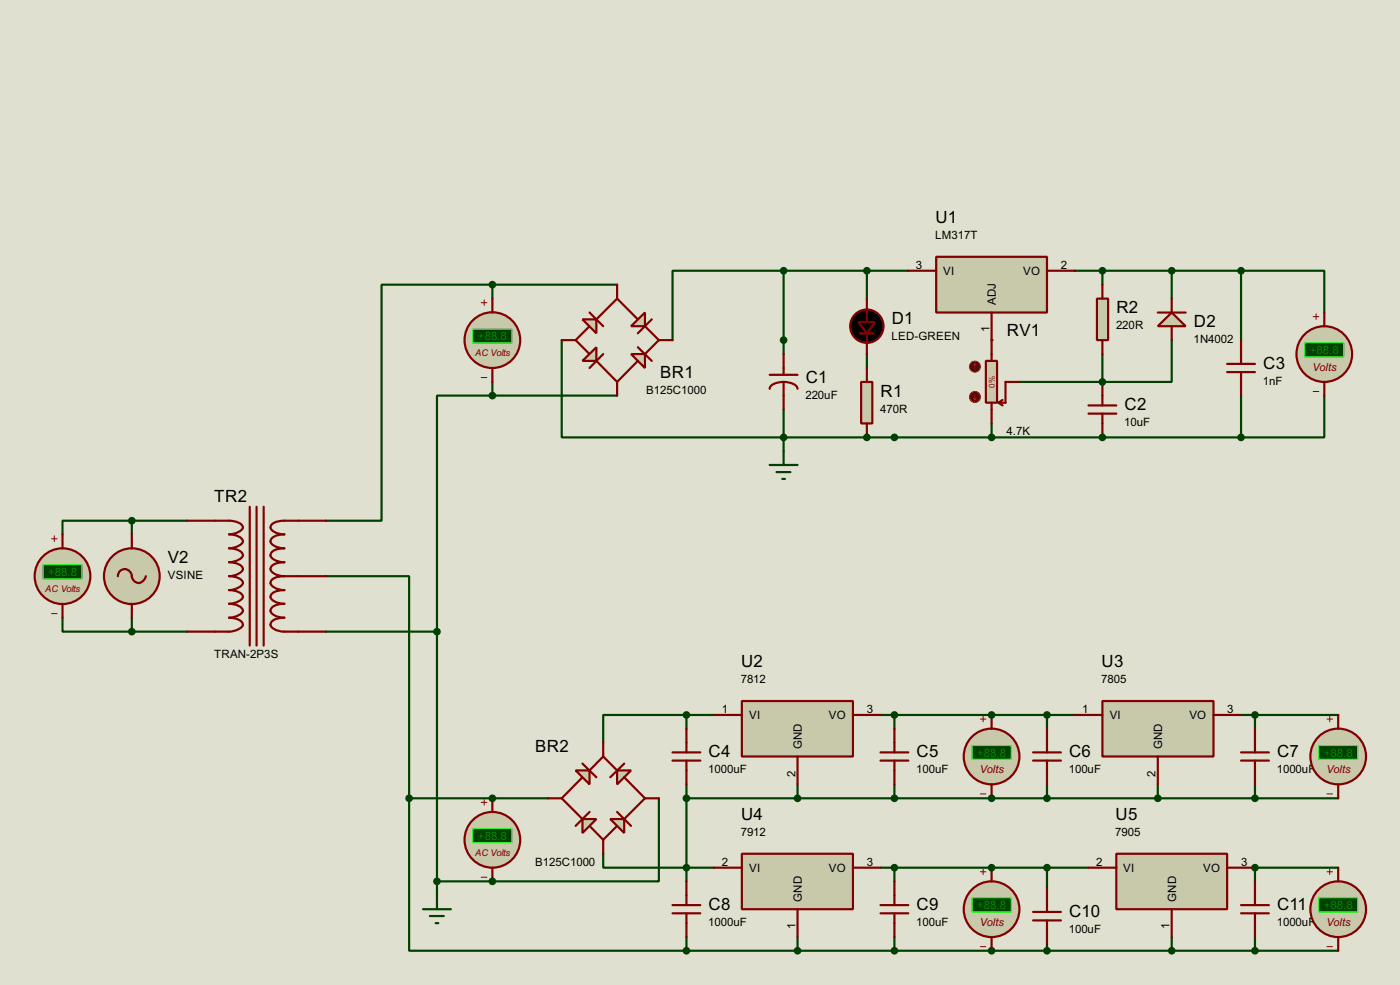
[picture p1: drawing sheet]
<svg xmlns="http://www.w3.org/2000/svg" width="256mm" height="180mm" viewBox="0 0 256 180" stroke-linecap="round" stroke-linejoin="round" font-family="sans-serif">
<path d="M0 0h256.5v180.3h-256.5z" fill="#e0e0d0"/>
<path d="M143.6 62.3v2.5" fill="none" stroke="#004000" stroke-width=".4"/>
<circle cx="158.8" cy="80.1" r=".2" fill="#004000"/>
<path d="M166.4 49.6h-7.6v5.1M102.9 62.3v17.8h55.9M143.6 75v7.6M158.8 64.8v2.6" fill="none" stroke="#004000" stroke-width=".4"/>
<circle cx="181.7" cy="62.3" r=".2" fill="#004000"/>
<path d="M181.7 77.5v2.6" fill="none" stroke="#004000" stroke-width=".4"/>
<circle cx="202" cy="80.1" r=".2" fill="#004000"/>
<path d="M186.7 69.9h15.3M181.7 80.1h20.3" fill="none" stroke="#004000" stroke-width=".4"/>
<circle cx="202" cy="69.9" r=".2" fill="#004000"/>
<g fill="none" stroke="#004000" stroke-width=".4">
<path d="M113.1 52.1h-22.9v2.6M196.9 49.6h17.8v5.1M202 49.6v2.5M214.7 62.3v7.6h-12.7v-5.1M158.8 80.1h22.9M125.8 130.9h-15.3v5M125.8 130.9v2.5M125.8 130.9h5.1M191.8 130.9v2.5M229.9 130.9v2.5M110.5 156.3v2.5h20.4M125.8 143.6v17.7"/>
<path d="M146.1 143.6v2.5h-20.3M191.8 143.6v2.5h20.3M229.9 158.8v2.5M214.7 171.5v2.5"/>
</g>
<circle cx="229.9" cy="158.8" r=".2" fill="#004000"/>
<path d="M143.6 49.6h-20.4v12.7M143.6 49.6h15.2M143.6 49.6v12.7M229.9 158.8h15.3M214.7 174h30.5M229.9 171.5v2.5" fill="none" stroke="#004000" stroke-width=".4"/>
<circle cx="181.7" cy="130.9" r=".2" fill="#004000"/>
<path d="M181.7 130.9h10.1" fill="none" stroke="#004000" stroke-width=".4"/>
<circle cx="181.7" cy="146.1" r=".2" fill="#004000"/>
<path d="M161.3 130.9h20.4M163.9 130.9v2.5M229.9 130.9h15.3M146.1 146.1h45.7M163.9 143.6v2.5M212.1 146.1h33.1M229.9 143.6v2.5" fill="none" stroke="#004000" stroke-width=".4"/>
<g fill="#004000">
<circle cx="181.7" cy="158.8" r=".2"/>
<circle cx="181.7" cy="174" r=".2"/>
</g>
<path d="M90.2 69.9v2.5h22.9M59.7 105.5h15.3v68.5h50.8M161.3 158.8h38.1M163.9 158.8v2.5M191.8 158.8v3.8M125.8 174h88.9M125.8 171.5v2.5M146.1 171.5v2.5M163.9 171.5v2.5M191.8 172.8v1.2" fill="none" stroke="#004000" stroke-width=".4"/>
<circle cx="90.2" cy="146.1" r=".2" fill="#004000"/>
<path d="M75 146.1h25.4M120.7 146.1v15.2h-30.5" fill="none" stroke="#004000" stroke-width=".4"/>
<circle cx="90.2" cy="161.3" r=".2" fill="#004000"/>
<g fill="none" stroke="#004000" stroke-width=".4">
<path d="M90.2 52.1h-20.3v43.2h-10.2M214.7 49.6h12.7M227.4 49.6h15.2v7.6M227.4 49.6v12.7M90.2 72.4h-10.1v43.2M227.4 72.4v7.7M242.6 72.4v7.7h-15.2M24.2 95.3h-12.7v2.5M24.2 95.3v2.5M24.2 95.3h10.1M202 80.1h25.4M11.5 113.1v2.5h12.7"/>
<path d="M24.2 113.1v2.5M24.2 115.6h10.1M59.7 115.6h20.4M80.1 115.6v48.3M191.8 130.9h5.1M227.4 130.9h2.5M212.1 143.6v2.5M80.1 161.3h10.1"/>
</g>
<path d="M115.6 64.8h2.6v2.6z" fill="#c8c8aa" stroke="#800000" stroke-width=".4"/>
<path d="M108 57.2l2.5 2.5M108 59.7l-2.5 2.6 2.5 2.5M109.3 58.5l3.8-3.8 3.8 3.8M118.2 59.7l2.5 2.6-2.5 2.5M119.4 58.5l-2.5 2.5M109.3 66.1l3.8 3.8 3.8-3.8M110.5 64.8l-2.5 2.6M116.9 63.6l2.5 2.5" fill="none" stroke="#800000" stroke-width=".4"/>
<g fill="#c8c8aa" stroke="#800000" stroke-width=".4">
<path d="M106.7 58.5h2.6v2.5z"/>
<path d="M115.6 59.7l2.6-2.5v2.5z"/>
<path d="M106.7 66.1l2.6-2.5v2.5z"/>
</g>
<path d="M113.1 52.1v2.6M102.9 62.3h2.6M113.1 69.9v2.5M120.7 62.3h2.5M141 68.6h5.1M143.6 69.9a3.3 3.3 0 0 1 2.4 .9l.1 .4M143.6 69.9a3.2 3.2 0 0 0-2.5 .9l-.1 .4M143.6 64.8v3.8M143.6 69.9v5.1" fill="none" stroke="#800000" stroke-width=".4"/>
<circle cx="143.5" cy="62.3" r=".5" fill="#004000" stroke="#004000" stroke-width=".4"/>
<path d="M157.8 69.9h2v7.6h-2z" fill="#c8c8aa" stroke="#800000" stroke-width=".4"/>
<path d="M158.8 54.7v4.3M157.5 61h2.6M158.8 61v3.8M158.8 67.4v2.5M158.8 77.5v2.6" fill="none" stroke="#800000" stroke-width=".4"/>
<g fill="#004000" stroke="#004000" stroke-width=".4">
<circle cx="158.8" cy="80.1" r=".5"/>
<circle cx="143.5" cy="80.1" r=".5"/>
<circle cx="158.8" cy="49.6" r=".5"/>
</g>
<g fill="#000" stroke="#800000" stroke-width=".4">
<path d="M157.3 59h3l-1.5 2z"/>
<circle cx="158.8" cy="59.7" r="3.1"/>
</g>
<path d="M141 85.1h5.1M142.3 86.4h2.5M143.3 87.7h.5M143.6 82.6v2.5" fill="none" stroke="#004000" stroke-width=".4"/>
<path d="M180.6 66.1h2.1v7.6h-2.1z" fill="#c8c8aa" stroke="#800000" stroke-width=".4"/>
<path d="M181.7 62.3v3.8M181.7 73.7v3.8M182.9 73.7l.8 .5M183.7 73.2l-.8 .5M186.7 69.9h-2.5v3.8h-1.3" fill="none" stroke="#800000" stroke-width=".4"/>
<circle cx="178.6" cy="67.1" r="1" fill="#400000" stroke="#f00" stroke-width=".2"/>
<path d="M178.6 66.6l-.2 .3M178.6 66.6l.3 .3M178.6 66.6v1" fill="none" stroke="#f00" stroke-width=".2"/>
<circle cx="178.6" cy="72.7" r="1" fill="#400000" stroke="#f00" stroke-width=".2"/>
<path d="M178.4 73l.2 .2M178.6 72.2v1M178.9 73l-.3 .2" fill="none" stroke="#f00" stroke-width=".2"/>
<path d="M171.5 47h20.3v10.2h-20.3z" fill="#c8c8aa" stroke="#800000" stroke-width=".4"/>
<path d="M166.4 49.6h5.1M181.7 57.2v5.1M191.8 49.6h5.1" fill="none" stroke="#800000" stroke-width=".4"/>
<circle cx="181.6" cy="80.1" r=".5" fill="#004000" stroke="#004000" stroke-width=".4"/>
<path d="M201 54.7h2v7.6h-2z" fill="#c8c8aa" stroke="#800000" stroke-width=".4"/>
<path d="M202 52.1v2.6M199.4 75.7h5.1M199.4 74.2h5.1M202 62.3v2.5M202 69.9v4.3M202 75.7v4.4" fill="none" stroke="#800000" stroke-width=".4"/>
<g fill="#004000" stroke="#004000" stroke-width=".4">
<circle cx="201.9" cy="80.1" r=".5"/>
<circle cx="201.9" cy="69.9" r=".5"/>
</g>
<path d="M212.1 59.7l2.6-2.5 2.5 2.5z" fill="#c8c8aa" stroke="#800000" stroke-width=".4"/>
<path d="M212.1 57.2h5.1M214.7 54.7v2.5M214.7 59.7v2.6M224.8 66.6h5.1M224.8 68.1h5.1M227.4 62.3v4.3M227.4 68.1v4.3" fill="none" stroke="#800000" stroke-width=".4"/>
<g fill="#004000" stroke="#004000" stroke-width=".4">
<circle cx="201.9" cy="49.6" r=".5"/>
<circle cx="214.6" cy="49.6" r=".5"/>
</g>
<circle cx="90.2" cy="62.3" r="5.1" fill="#c8c8aa" stroke="#800000" stroke-width=".4"/>
<path d="M88.2 55.4h1M88.7 54.9v1M88.2 69.1h1" fill="none" stroke="#800000" stroke-width=".18"/>
<path d="M86.7 60.3h7.1v2.5h-7.1z" fill="#004000" stroke="#0f0" stroke-width=".2"/>
<path d="M90.2 54.7v2.5M90.2 67.4v2.5M34.3 95.3h7.7a3.3 3.3 0 0 1 2.4 .9l.1 .4a2.75 2.75 0 0 1-2.5 1.2 2.37 2.37 0 0 1 2.5 1.3 2.75 2.75 0 0 1-2.5 1.3 3.2 3.2 0 0 1 2.4 .9l.1 .4a2.75 2.75 0 0 1-2.5 1.2 3.3 3.3 0 0 1 2.4 .9 .9 .9 0 0 1-.7 1.2l-1.1 .4-.6 .1a3.3 3.3 0 0 1 2.4 .8 .89 .89 0 0 1-.7 1.2l-1.1 .4-.6 .1a3.3 3.3 0 0 1 2.4 .9l.1 .4a2.75 2.75 0 0 1-2.5 1.2 2.37 2.37 0 0 1 2.5 1.3 2.75 2.75 0 0 1-2.5 1.3 3.2 3.2 0 0 1 2.4 .9l.1 .4a2.75 2.75 0 0 1-2.5 1.2h-7.7M45.8 92.8v25.4M47 92.8v25.4M48.3 92.8v25.4M59.7 95.3h-7.6a2.96 2.96 0 0 0-2.5 .9 .88 .88 0 0 0 .7 1.2l1.1 .3 .7 .1a2.92 2.92 0 0 0-2.5 .9 .88 .88 0 0 0 .7 1.2l1.1 .4 .7 .1a2.89 2.89 0 0 0-2.5 .9 .89 .89 0 0 0 .7 1.2l1.1 .3 .7 .1a2.96 2.96 0 0 0-2.5 .9 .92 .92 0 0 0 .7 1.2l1.1 .4 .7 .1M52.1 105.5a2.96 2.96 0 0 0-2.5 .8 .91 .91 0 0 0 .7 1.2l1.1 .4 .7 .1a2.96 2.96 0 0 0-2.5 .9 .88 .88 0 0 0 .7 1.2l1.1 .3 .7 .1a2.92 2.92 0 0 0-2.5 .9 .88 .88 0 0 0 .7 1.2l1.1 .4 .7 .1a2.89 2.89 0 0 0-2.5 .9 .89 .89 0 0 0 .7 1.2l1.1 .3 .7 .1h7.6M52.1 105.5h7.6" fill="none" stroke="#800000" stroke-width=".4"/>
<circle cx="90.2" cy="52.1" r=".5" fill="#004000" stroke="#004000" stroke-width=".4"/>
<circle cx="24.1" cy="105.5" r="5.1" fill="#c8c8aa" stroke="#800000" stroke-width=".4"/>
<path d="M24.2 97.8v2.6M21.6 105.5a1.28 1.28 0 0 1 1.3-1.4 1.28 1.28 0 0 1 1.3 1.4 1.28 1.28 0 0 0 1.2 1.2 1.28 1.28 0 0 0 1.3-1.2M24.2 110.5v2.6" fill="none" stroke="#800000" stroke-width=".4"/>
<path d="M135.9 128.3h20.4v10.2h-20.4z" fill="#c8c8aa" stroke="#800000" stroke-width=".4"/>
<path d="M123.2 137.7h5.1M123.2 139.2h5.1M125.8 133.4v4.3M125.8 139.2v4.4M130.9 130.9h5M146.1 138.5v5.1M156.3 130.9h5" fill="none" stroke="#800000" stroke-width=".4"/>
<circle cx="146.1" cy="146.1" r=".5" fill="#004000" stroke="#004000" stroke-width=".4"/>
<circle cx="181.6" cy="138.5" r="5.1" fill="#c8c8aa" stroke="#800000" stroke-width=".4"/>
<path d="M179.6 131.6h1M180.1 131.1v1M179.6 145.3h1" fill="none" stroke="#800000" stroke-width=".18"/>
<path d="M178.1 136.5h7.1v2.5h-7.1z" fill="#004000" stroke="#0f0" stroke-width=".2"/>
<path d="M181.7 130.9v2.5M181.7 143.6v2.5" fill="none" stroke="#800000" stroke-width=".4"/>
<g fill="#004000" stroke="#004000" stroke-width=".4">
<circle cx="125.7" cy="146.1" r=".5"/>
<circle cx="163.8" cy="80.1" r=".5"/>
</g>
<path d="M113.1 141h2.5l-2.5 2.6z" fill="#c8c8aa" stroke="#800000" stroke-width=".4"/>
<path d="M106.7 139.8l2.6 2.5M114.4 139.8l-2.6 2.5M106.7 142.3l-3.8 3.8 3.8 3.8M108 148.6l-2.5 2.6M108 151.2l2.5 2.5 2.6-2.5M108 141l2.5-2.5 2.6 2.5M113.1 148.6l2.5 2.6M114.4 142.3l3.8 3.8-3.8 3.8" fill="none" stroke="#800000" stroke-width=".4"/>
<g fill="#c8c8aa" stroke="#800000" stroke-width=".4">
<path d="M106.7 149.9h2.6l-2.6 2.6z"/>
<path d="M105.5 141h2.5v2.6z"/>
<path d="M111.8 149.9h2.6v2.6z"/>
</g>
<path d="M110.5 135.9v2.6M189.3 139.2h5.1M189.3 137.7h5.1M191.8 133.4v4.3M191.8 139.2v4.4M227.4 139.2h5.1M227.4 137.7h5.1M229.9 133.4v4.3M229.9 139.2v4.4M100.4 146.1h2.5M110.5 153.7v2.6M118.2 146.1h2.5" fill="none" stroke="#800000" stroke-width=".4"/>
<g fill="#004000" stroke="#004000" stroke-width=".4">
<circle cx="125.7" cy="130.9" r=".5"/>
<circle cx="191.8" cy="130.9" r=".5"/>
<circle cx="191.8" cy="146.1" r=".5"/>
<circle cx="212.1" cy="146.1" r=".5"/>
<circle cx="229.9" cy="130.9" r=".5"/>
</g>
<path d="M135.9 156.3h20.4v10.1h-20.4z" fill="#c8c8aa" stroke="#800000" stroke-width=".4"/>
<path d="M130.9 158.8h5M156.3 158.8h5M123.2 165.7h5.1M123.2 167.2h5.1M125.8 161.3v4.4M125.8 167.2v4.3M146.1 166.4v5.1M161.3 165.7h5.1M161.3 167.2h5.1M163.9 161.3v4.4M163.9 167.2v4.3" fill="none" stroke="#800000" stroke-width=".4"/>
<circle cx="125.7" cy="158.8" r=".5" fill="#004000" stroke="#004000" stroke-width=".4"/>
<circle cx="181.6" cy="166.4" r="5.1" fill="#c8c8aa" stroke="#800000" stroke-width=".4"/>
<path d="M179.6 159.6h1M180.1 159.1v1M179.6 173.3h1" fill="none" stroke="#800000" stroke-width=".18"/>
<path d="M178.1 164.4h7.1v2.5h-7.1z" fill="#004000" stroke="#0f0" stroke-width=".2"/>
<path d="M181.7 158.8v2.5M181.7 171.5v2.5" fill="none" stroke="#800000" stroke-width=".4"/>
<path d="M204.5 156.3h20.3v10.1h-20.3z" fill="#c8c8aa" stroke="#800000" stroke-width=".4"/>
<path d="M199.4 158.8h5.1M224.8 158.8h5.1M189.3 166.9h5.1M189.3 168.5h5.1M191.8 162.6v4.3M191.8 168.5v4.3M214.7 166.4v5.1M227.4 165.7h5.1M227.4 167.2h5.1M229.9 161.3v4.4M229.9 167.2v4.3" fill="none" stroke="#800000" stroke-width=".4"/>
<circle cx="214.6" cy="174" r=".5" fill="#004000" stroke="#004000" stroke-width=".4"/>
<circle cx="245.1" cy="166.4" r="5.1" fill="#c8c8aa" stroke="#800000" stroke-width=".4"/>
<path d="M243.1 159.6h1M243.6 159.1v1M243.1 173.3h1" fill="none" stroke="#800000" stroke-width=".18"/>
<path d="M241.6 164.4h7.1v2.5h-7.1z" fill="#004000" stroke="#0f0" stroke-width=".2"/>
<path d="M245.2 158.8v2.5M245.2 171.5v2.5" fill="none" stroke="#800000" stroke-width=".4"/>
<g fill="#004000" stroke="#004000" stroke-width=".4">
<circle cx="229.9" cy="158.8" r=".5"/>
<circle cx="229.9" cy="174" r=".5"/>
<circle cx="143.5" cy="49.6" r=".5"/>
<circle cx="181.6" cy="130.9" r=".5"/>
<circle cx="181.6" cy="146.1" r=".5"/>
</g>
<circle cx="245.1" cy="138.5" r="5.1" fill="#c8c8aa" stroke="#800000" stroke-width=".4"/>
<path d="M243.1 131.6h1M243.6 131.1v1M243.1 145.3h1" fill="none" stroke="#800000" stroke-width=".18"/>
<path d="M241.6 136.5h7.1v2.5h-7.1z" fill="#004000" stroke="#0f0" stroke-width=".2"/>
<path d="M161.3 137.7h5.1M161.3 139.2h5.1M163.9 133.4v4.3M163.9 139.2v4.4M245.2 130.9v2.5M245.2 143.6v2.5" fill="none" stroke="#800000" stroke-width=".4"/>
<g fill="#004000" stroke="#004000" stroke-width=".4">
<circle cx="229.9" cy="146.1" r=".5"/>
<circle cx="163.8" cy="130.9" r=".5"/>
<circle cx="163.8" cy="146.1" r=".5"/>
<circle cx="181.6" cy="158.8" r=".5"/>
<circle cx="181.6" cy="174" r=".5"/>
<circle cx="163.8" cy="158.8" r=".5"/>
<circle cx="163.8" cy="174" r=".5"/>
<circle cx="146.1" cy="174" r=".5"/>
<circle cx="125.7" cy="174" r=".5"/>
<circle cx="191.8" cy="174" r=".5"/>
<circle cx="191.8" cy="158.8" r=".5"/>
<circle cx="90.2" cy="72.4" r=".5"/>
<circle cx="74.9" cy="146.1" r=".5"/>
</g>
<path d="M77.5 166.4h5.1M78.8 167.7h2.5M79.8 169h.5M80.1 163.9v2.5" fill="none" stroke="#004000" stroke-width=".4"/>
<circle cx="90.2" cy="153.7" r="5.1" fill="#c8c8aa" stroke="#800000" stroke-width=".4"/>
<path d="M88.2 146.9h1M88.7 146.4v1M88.2 160.6h1" fill="none" stroke="#800000" stroke-width=".18"/>
<path d="M86.7 151.7h7.1v2.5h-7.1z" fill="#004000" stroke="#0f0" stroke-width=".2"/>
<path d="M90.2 146.1v2.5M90.2 158.8v2.5" fill="none" stroke="#800000" stroke-width=".4"/>
<g fill="#004000" stroke="#004000" stroke-width=".4">
<circle cx="90.2" cy="146.1" r=".5"/>
<circle cx="90.2" cy="161.3" r=".5"/>
</g>
<circle cx="11.4" cy="105.5" r="5.1" fill="#c8c8aa" stroke="#800000" stroke-width=".4"/>
<path d="M9.5 98.6h1M10 98.1v1M9.5 112.3h1" fill="none" stroke="#800000" stroke-width=".18"/>
<path d="M7.9 103.4h7.1v2.6h-7.1z" fill="#004000" stroke="#0f0" stroke-width=".2"/>
<path d="M11.5 97.8v2.6M11.5 110.5v2.6" fill="none" stroke="#800000" stroke-width=".4"/>
<circle cx="24.1" cy="115.6" r=".5" fill="#004000" stroke="#004000" stroke-width=".4"/>
<circle cx="242.6" cy="64.8" r="5.1" fill="#c8c8aa" stroke="#800000" stroke-width=".4"/>
<path d="M240.6 58h1M241.1 57.5v1M240.6 71.7h1" fill="none" stroke="#800000" stroke-width=".18"/>
<path d="M239.1 62.8h7.1v2.5h-7.1z" fill="#004000" stroke="#0f0" stroke-width=".2"/>
<path d="M242.6 57.2v2.5M242.6 69.9v2.5" fill="none" stroke="#800000" stroke-width=".4"/>
<g fill="#004000" stroke="#004000" stroke-width=".4">
<circle cx="227.3" cy="49.6" r=".5"/>
<circle cx="227.3" cy="80.1" r=".5"/>
<circle cx="80" cy="115.6" r=".5"/>
<circle cx="80" cy="161.3" r=".5"/>
<circle cx="24.1" cy="95.3" r=".5"/>
</g>
<path d="M202 128.3h20.3v10.2h-20.3z" fill="#c8c8aa" stroke="#800000" stroke-width=".4"/>
<path d="M196.9 130.9h5.1M212.1 138.5v5.1M222.3 130.9h5.1" fill="none" stroke="#800000" stroke-width=".4"/>
<g font-size="3.5">
<text x="171.4" y="40.9">U1</text>
<text x="163.4" y="59.3">D1</text>
<text x="204.5" y="57.4">R2</text>
<text x="218.7" y="59.9">D2</text>
<text x="184.5" y="61.4">RV1</text>
<text x="121" y="69.1">BR1</text>
<text x="147.6" y="70.1">C1</text>
<text x="231.4" y="67.5">C3</text>
<text x="161.3" y="72.6">R1</text>
<text x="206" y="75.1">C2</text>
<text x="39.3" y="92">TR2</text>
<text x="30.8" y="103.1">V2</text>
<text x="135.8" y="122.1">U2</text>
<text x="201.8" y="122.1">U3</text>
<text x="98.1" y="137.7">BR2</text>
<text x="129.8" y="138.6">C4</text>
<text x="167.9" y="138.6">C5</text>
<text x="195.9" y="138.6">C6</text>
<text x="234" y="138.6">C7</text>
<text x="135.8" y="150.1">U4</text>
<text x="204.4" y="150.1">U5</text>
<text x="129.8" y="166.6">C8</text>
<text x="167.9" y="166.6">C9</text>
<text x="195.9" y="167.9">C10</text>
<text x="234" y="166.6">C11</text>
</g>
<g font-size="2.4">
<text x="171.3" y="43.7">LM317T</text>
<text x="167.8" y="49.2">3</text>
<text x="172.8" y="50.4">VI</text>
<text x="187.4" y="50.4">VO</text>
<text x="194.4" y="49.2">2</text>
<text x="182.5" y="55.9" transform="rotate(-90 182.5 55.9)">ADJ</text>
<text x="163.3" y="62.3">LED-GREEN</text>
<text x="181.3" y="60.9" transform="rotate(-90 181.3 60.9)">1</text>
<text x="204.5" y="60.3">220R</text>
<text x="218.7" y="62.8">1N4002</text>
<text x="231.4" y="70.4">1nF</text>
<text x="118.4" y="72.1">B125C1000</text>
<text x="147.6" y="73">220uF</text>
<text x="161.3" y="75.5">470R</text>
<text x="184.4" y="79.7">4.7K</text>
<text x="206" y="78.1">10uF</text>
<text x="30.7" y="106">VSINE</text>
<text x="39.2" y="120.4">TRAN-2P3S</text>
<text x="135.7" y="125">7812</text>
<text x="201.8" y="125">7805</text>
<text x="132.3" y="130.5">1</text>
<text x="137.2" y="131.7">VI</text>
<text x="151.8" y="131.7">VO</text>
<text x="158.8" y="130.5">3</text>
<text x="198.3" y="130.5">1</text>
<text x="203.3" y="131.7">VI</text>
<text x="217.9" y="131.7">VO</text>
<text x="224.8" y="130.5">3</text>
<text x="146.9" y="137.2" transform="rotate(-90 146.9 137.2)">GND</text>
<text x="212.9" y="137.2" transform="rotate(-90 212.9 137.2)">GND</text>
<text x="129.8" y="141.6">1000uF</text>
<text x="145.7" y="142.2" transform="rotate(-90 145.7 142.2)">2</text>
<text x="167.9" y="141.6">100uF</text>
<text x="195.8" y="141.6">100uF</text>
<text x="211.7" y="142.2" transform="rotate(-90 211.7 142.2)">2</text>
<text x="233.9" y="141.6">1000uF</text>
<text x="135.7" y="153">7912</text>
<text x="204.3" y="153">7905</text>
<text x="98" y="158.5">B125C1000</text>
<text x="132.3" y="158.4">2</text>
<text x="137.2" y="159.6">VI</text>
<text x="151.8" y="159.6">VO</text>
<text x="158.8" y="158.4">3</text>
<text x="200.8" y="158.4">2</text>
<text x="205.8" y="159.6">VI</text>
<text x="220.4" y="159.6">VO</text>
<text x="227.4" y="158.4">3</text>
<text x="146.9" y="165.1" transform="rotate(-90 146.9 165.1)">GND</text>
<text x="215.5" y="165.1" transform="rotate(-90 215.5 165.1)">GND</text>
<text x="129.8" y="169.5">1000uF</text>
<text x="145.7" y="170.1" transform="rotate(-90 145.7 170.1)">1</text>
<text x="167.9" y="169.5">100uF</text>
<text x="195.8" y="170.8">100uF</text>
<text x="214.3" y="170.1" transform="rotate(-90 214.3 170.1)">1</text>
<text x="233.9" y="169.5">1000uF</text>
</g>
<g font-size="2.4" fill="#008000">
<text x="87.6" y="62.3">+88.8</text>
<text x="240" y="64.9">+88.8</text>
<text x="8.8" y="105.5">+88.8</text>
<text x="179" y="138.5">+88.8</text>
<text x="242.5" y="138.5">+88.8</text>
<text x="87.6" y="153.8">+88.8</text>
<text x="179" y="166.5">+88.8</text>
<text x="242.5" y="166.5">+88.8</text>
</g>
<g font-size="2.3" fill="#800000">
<text x="240.4" y="67.9">Volts</text>
<text x="179.5" y="141.6">Volts</text>
<text x="243" y="141.6">Volts</text>
<text x="179.5" y="169.5">Volts</text>
<text x="243" y="169.5">Volts</text>
</g>
<g font-size="1.9" fill="#800000">
<text x="87" y="65.2">AC Volts</text>
<text x="8.3" y="108.4">AC Volts</text>
<text x="87" y="156.7">AC Volts</text>
</g>
<text font-size="1.7" fill="#c00000" x="182.3" y="70.9" transform="rotate(-90 182.3 70.9)">0%</text>
</svg>
